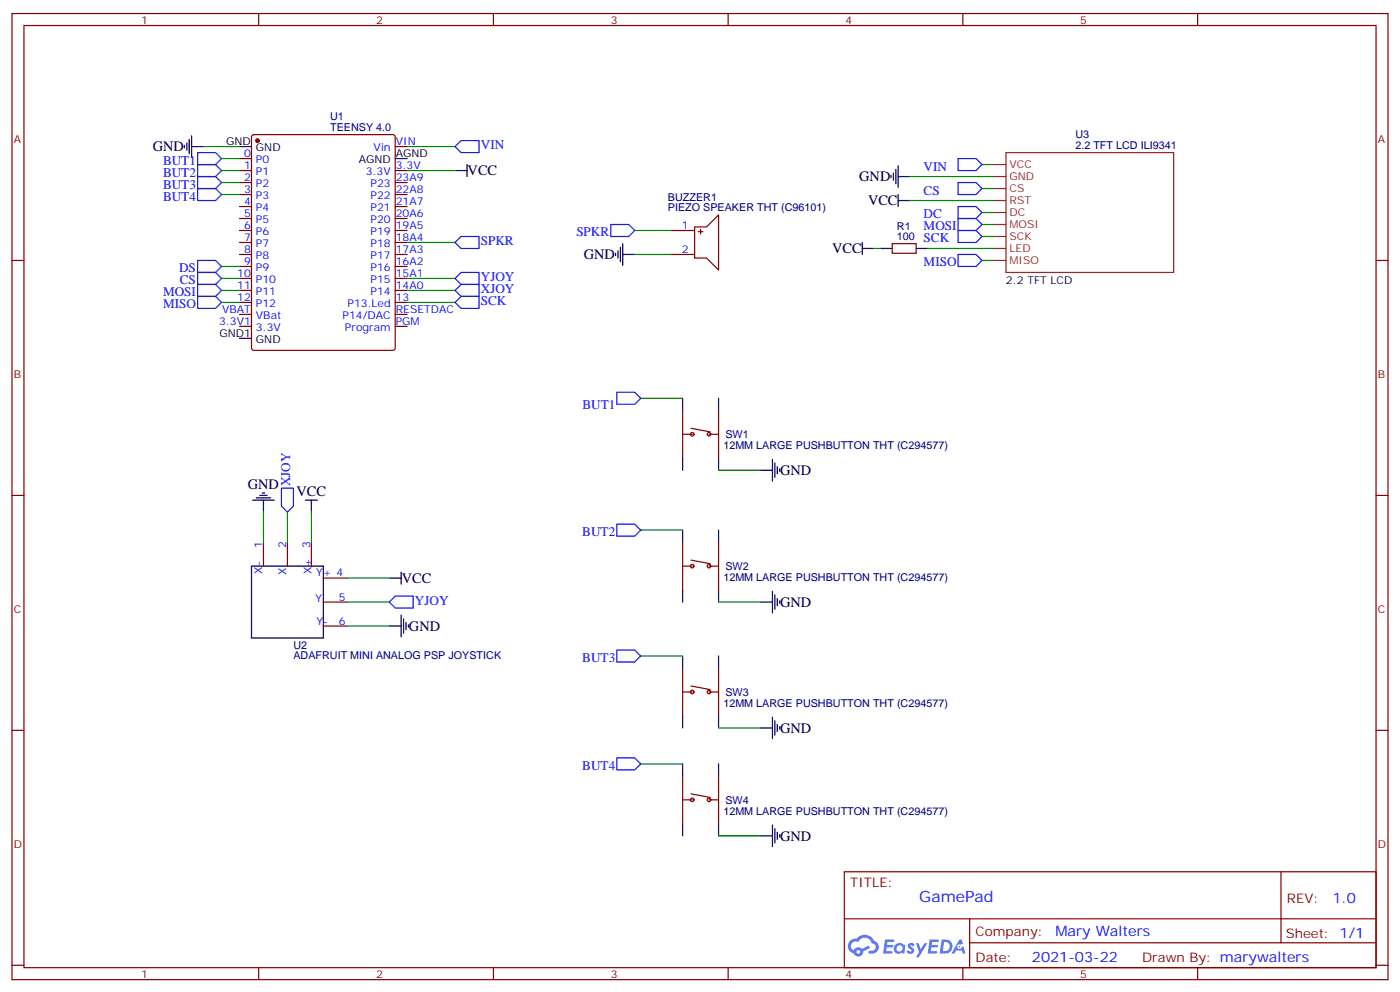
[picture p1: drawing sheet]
<svg xmlns="http://www.w3.org/2000/svg" width="412mm" height="292mm" viewBox="0 0 412 292" stroke-linecap="round" stroke-linejoin="round" font-family="sans-serif">
<g fill="none" stroke="#870000" stroke-width=".35">
<path d="M3.5 4h405.4v284.3h-405.4zM7.1 7.5h398.2v277.3h-398.2zM76.2 4v3.5M145.3 4v3.5M214.5 4v3.5M283.6 4v3.5M352.8 4v3.5M3.5 76.7h3.6M405.3 76.7h3.6M3.5 145.8h3.6M405.3 145.8h3.6M3.5 214.9h3.6"/>
<path d="M405.3 214.9h3.6M248.7 256.6h156.6v28.2h-156.6zM377.3 256.6v20.9M248.7 270.4h156.5M285.6 277.5h119.6M285.6 270.4v14.1M3.5 284.1h3.6M76.2 284.8v3.5M145.3 284.8v3.5M214.5 284.8v3.5M283.6 284.8v3.5M352.8 284.8v3.5"/>
<path d="M405.3 284.1h3.6"/>
</g>
<g fill="#5487ff">
<path d="M267.7 277.8a1.22 1.22 0 0 1 1.7 .2l-.4 .6a.47 .47 0 0 0-.3-.4 .47 .47 0 0 0-.5 .2l.1 .2a1.14 1.14 0 0 1 .8 1.8 1.14 1.14 0 0 1-1.9 0l-.2-.2 .5-.6 .7 .4a.29 .29 0 0 0 .3-.2 .29 .29 0 0 0-.2-.3 1.04 1.04 0 0 1-.6-1.7z"/>
<path d="M260.7 276.5h2.4l.3 .2-.2 .5h-1.8l-.1 .9h1.5l.3 .4-.3 .3h-1.6l-.2 1.1 1.7 .1 .2 .3-.2 .3-2.6 .1z"/>
<path d="M273.8 276.5h2.4l.3 .2-.1 .5h-1.8l-.2 .9h1.6l.3 .4-.4 .3h-1.6l-.1 1.1 1.7 .1 .2 .3-.2 .3-2.6 .1z"/>
<path d="M282.6 276.5h.7l.3 1.3-.6 .3a.69 .69 0 0 0-1 .3 .69 .69 0 0 0 .4 .9 .69 .69 0 0 0 .9-.6l.5-.3 .6 2.2h-.8l-.2-.8h-1.8l-.5 .8h-.8z"/>
<path d="M269.8 277.6h.8l.6 1.8 1.1-1.8h.9l-2.6 4.2h-.8l.9-1.6z"/>
<path d="M277.4 276.5l-.6 4.2h1.3a2.11 2.11 0 0 0 2.5-2.2 2.11 2.11 0 0 0-2.5-2zM278.1 277.2a1.39 1.39 0 0 1 1.7 1.5 1.39 1.39 0 0 1-1.8 1.2h-.3z"/>
<path d="M263.7 278.1a1.54 1.54 0 0 0-.1 2.2 1.54 1.54 0 0 0 2.2 .1l.6 .3 .3-2.3-.2-.3h-.4a1.49 1.49 0 0 0-2.4 0zM264 279.1a.94 .94 0 0 1 1.8 0 .94 .94 0 0 1-1.8 0z"/>
<path d="M250.4 276.9a2.18 2.18 0 0 0 1.1 3.7 1.44 1.44 0 0 0 1.6 .9 1.44 1.44 0 0 0 1.2-1.5l2-1-.5-.7-1.9 1a1.47 1.47 0 0 0-2.4 .4 1.39 1.39 0 0 1-.7-1.9 1.39 1.39 0 0 1 2-.5 2.12 2.12 0 0 1 2.2-1.3 2.12 2.12 0 0 1 1.9 1.7 1.14 1.14 0 0 1 1.1 1.4 1.14 1.14 0 0 1-1.7 .7 .43 .43 0 0 0-.5 .4 .43 .43 0 0 0 .4 .5 1.98 1.98 0 0 0 2.5-1.3 1.98 1.98 0 0 0-1.2-2.5 3.1 3.1 0 0 0-5.3-.7l-.9 .1zM252.3 280.2a.55 .55 0 0 1 1.1 0 .55 .55 0 0 1-1.1 0z"/>
<circle cx="282.6" cy="278.6" r=".26"/>
</g>
<g fill="none" stroke="#870000" stroke-width=".35">
<path d="M74.3 39.8l.5-.2h40.9l.7 .4v62.4l-.4 .7h-41.2l-.7-.4v-62.4zM70.6 46.7h3.5M70.6 50.2h3.5M70.6 53.7h3.5M70.6 57.3h3.5M116.4 50.2h3.5M116.4 53.7h3.5M116.4 57.3h3.5M116.4 43.1h3.5M70.6 60.8h3.5M70.6 64.3h3.5M70.6 67.8h3.5"/>
<path d="M70.6 71.4h3.5M70.6 74.9h3.5M70.6 78.4h3.5M116.4 60.8h3.5M116.4 64.3h3.5M116.4 67.8h3.5M116.4 71.4h3.5M116.4 74.9h3.5M116.4 78.4h3.5M197.6 67.8h7M197.6 74.9h7M204.6 66.8h3.5l3.6-3.5v16.2l-3.6-3.5h-3.5z"/>
<path d="M205.7 68.2h1.4M206.4 67.5v1.4M262.8 71.7h7.1v2.8h-7.1zM70.6 82h3.5M70.6 85.5h3.5M70.6 89h3.5M70.6 92.5h3.5M70.6 96.1h3.5M116.4 82h3.5M116.4 85.5h3.5M116.4 89h3.5M116.4 92.5h3.5"/>
<path d="M116.4 96.1h3.5M201.1 120.8v14.1M201.1 127.8h2.8M203.6 126l5.6 1.1M208.8 127.8h2.9M211.7 120.8v14.1M77.6 159.6v7M84.7 159.6v7M91.7 159.6v7M201.1 159.6v14.1M211.7 159.6v14.1M95.2 170.1h7.1"/>
<path d="M95.2 177.2h7.1M201.1 166.6h2.8M203.6 164.9l5.6 1M208.8 166.6h2.9M95.2 184.3h7.1M201.1 196.6v14.1M211.7 196.6v14.1M201.1 203.7h2.8M203.6 201.9l5.6 1.1M208.8 203.7h2.9M201.1 228.4v14.1M201.1 235.4h2.8"/>
<path d="M203.6 233.6l5.6 1.1M208.8 235.4h2.9M211.7 228.4v14.1"/>
<circle cx="203.9" cy="127.8" r=".53"/>
<circle cx="208.8" cy="127.8" r=".53"/>
<circle cx="203.9" cy="166.6" r=".53"/>
<circle cx="208.8" cy="166.6" r=".53"/>
<circle cx="203.9" cy="203.7" r=".53"/>
<circle cx="208.8" cy="203.7" r=".53"/>
<circle cx="203.9" cy="235.4" r=".53"/>
<circle cx="208.8" cy="235.4" r=".53"/>
</g>
<circle cx="75.8" cy="41.4" r=".53" fill="#870000" stroke="#870000" stroke-width=".35"/>
<g fill="none" stroke="#000" stroke-width=".35">
<path d="M56.4 40v6.3M54.3 42.8v.7M55 42.1v2.1M55.7 41v4.3M56.4 43.1h3.6M70.6 43.1h3.5M116.4 46.7h3.5M134.1 50.2h3.5M137.6 48.4v3.6M262.5 51.6v.7M263.2 50.9v2.1M263.9 49.8v4.3"/>
<path d="M264.6 52h3.5M264.6 48.8v6.3M264.6 57.3v3.5M264.6 59h3.5M181.3 74.5v.7M182 73.8v2.2M182.7 72.8v4.2M183.4 74.9h3.6M183.4 71.7v6.4M254 73.1h3.5M254 71.4v3.5M259.3 73.1h3.5"/>
<path d="M269.9 73.1h3.5M70.6 99.6h3.5M201.1 117.2v3.6M211.7 117.2v3.6M201.1 134.9v3.5M211.7 134.9v3.5M224 138.4h3.5M227.5 135.2v6.4M228.2 136.3v4.2M229 137.3v2.2M229.7 138v.7M74.4 147.2h6.4"/>
<path d="M75.5 146.5h4.2M76.6 145.8h2.1M77.3 145.1h.7M77.6 147.2v3.5M90 147.2h3.5M91.7 147.2v3.5M201.1 156v3.6M211.7 156v3.6M74.1 166.6h21.1v21.2h-21.1zM114.7 170.1h3.5M118.2 168.4v3.5M201.1 173.7v3.5"/>
<path d="M211.7 173.7v3.5M224 177.2h3.5M227.5 174v6.4M228.2 175.1v4.2M229 176.1v2.2M229.7 176.8v.8M114.7 184.3h3.5M118.2 181.1v6.3M118.9 182.1v4.3M119.6 183.2v2.1M120.3 183.9v.7M201.1 193.1v3.5"/>
<path d="M211.7 193.1v3.5M201.1 210.7v3.5M211.7 210.7v3.5M224 214.2h3.5M227.5 211.1v6.3M228.2 212.1v4.3M229 213.2v2.1M229.7 213.9v.7M201.1 224.8v3.6M211.7 224.8v3.6M201.1 242.5v3.5M211.7 242.5v3.5"/>
<path d="M224 246h3.5M227.5 242.8v6.4M228.2 243.9v4.2M229 244.9v2.2M229.7 245.6v.7"/>
</g>
<path d="M292.8 59h3.5M292.8 55.5h3.5M292.8 52h3.5M292.8 48.4h3.5M296.3 44.9h49.4v35.3h-49.4zM292.8 76.7h3.5M292.8 73.1h3.5M292.8 69.6h3.5M292.8 66.1h3.5M292.8 62.5h3.5" fill="none" stroke="#8c2424" stroke-width=".35"/>
<g fill="none" stroke="#008700" stroke-width=".35">
<path d="M60 43.1h10.6M65.3 50.2h5.3M65.3 46.7h5.3M65.3 53.7h5.3M65.3 57.3h5.3M119.9 50.2h14.2M119.9 43.1h14.2M268.1 52h24.7M268.1 59h24.7M289.3 48.4h3.5M289.3 55.5h3.5M65.3 78.4h5.3"/>
<path d="M119.9 71.4h14.2M187 67.8h10.6M187 74.9h10.6M257.5 73.1h1.8M273.4 73.1h19.4M289.3 62.5h3.5M289.3 66.1h3.5M289.3 69.6h3.5M289.3 76.7h3.5M65.3 82h5.3M65.3 85.5h5.3M65.3 89h5.3"/>
<path d="M119.9 82h14.2M119.9 85.5h14.2M119.9 89h14.2M188.7 117.2h12.4M211.7 138.4h12.3M77.6 150.7v8.9M84.7 150.7v8.9M91.7 150.7v8.9M188.7 156h12.4M102.3 170.1h12.4M102.3 177.2h12.4M211.7 177.2h12.3"/>
<path d="M102.3 184.3h12.4M188.7 193.1h12.4M211.7 214.2h12.3M188.7 224.8h12.4M211.7 246h12.3"/>
</g>
<g fill="none" stroke="#00f" stroke-width=".35">
<path d="M58.2 44.9h5.3l1.8 1.8-1.8 1.7h-5.3zM58.2 48.4h5.3l1.8 1.8-1.8 1.8h-5.3zM58.2 52h5.3l1.8 1.7-1.8 1.8h-5.3zM58.2 55.5h5.3l1.8 1.8-1.8 1.7h-5.3zM135.8 41.4h5.3v3.5h-5.3l-1.7-1.8zM282.2 46.7h5.3l1.8 1.7-1.8 1.8h-5.3zM282.2 53.7h5.3l1.8 1.8-1.8 1.8h-5.3zM58.2 76.7h5.3l1.8 1.7-1.8 1.8h-5.3zM134.1 71.4l1.7-1.8h5.3v3.5h-5.3zM179.9 66.1h5.3l1.8 1.7-1.8 1.8h-5.3zM282.2 74.9h5.3l1.8 1.8-1.8 1.7h-5.3zM282.2 67.8h5.3l1.8 1.8-1.8 1.8h-5.3z"/>
<path d="M282.2 64.3h5.3l1.8 1.8-1.8 1.7h-5.3zM282.2 60.8h5.3l1.8 1.7-1.8 1.8h-5.3zM58.2 87.2h5.3l1.8 1.8-1.8 1.8h-5.3zM58.2 83.7h5.3l1.8 1.8-1.8 1.7h-5.3zM58.2 80.2h5.3l1.8 1.8-1.8 1.7h-5.3zM134.1 89l1.7-1.8h5.3v3.6h-5.3zM134.1 85.5l1.7-1.8h5.3v3.5h-5.3zM134.1 82l1.7-1.8h5.3v3.5h-5.3zM181.7 115.5h5.3l1.7 1.7-1.7 1.8h-5.3zM82.9 143.7h3.5v5.3l-1.7 1.7-1.8-1.7zM181.7 154.3h5.3l1.7 1.7-1.7 1.8h-5.3zM114.7 177.2l1.7-1.8h5.3v3.6h-5.3z"/>
<path d="M181.7 191.3h5.3l1.7 1.8-1.7 1.7h-5.3zM181.7 223.1h5.3l1.7 1.7-1.7 1.8h-5.3z"/>
</g>
<text font-size="4.6" fill="#00f" x="270.8" y="265.6">GamePad</text>
<g font-size="4.2">
<text x="45" y="44.6">GND</text>
<text x="137.8" y="51.6">VCC</text>
<text x="253.1" y="53.4">GND</text>
<text x="255.7" y="60.4">VCC</text>
<text x="172" y="76.3">GND</text>
<text x="245.1" y="74.5">VCC</text>
<text x="73" y="144">GND</text>
<text x="229.8" y="139.8">GND</text>
<text x="87.4" y="146.1">VCC</text>
<text x="118.4" y="171.6">VCC</text>
<text x="229.8" y="178.6">GND</text>
<text x="120.5" y="185.7">GND</text>
<text x="229.8" y="215.7">GND</text>
<text x="229.8" y="247.4">GND</text>
</g>
<g font-size="4.2" fill="#00f">
<text x="392.5" y="265.8">1.0</text>
<text x="310.9" y="275.4">Mary Walters</text>
<text x="304" y="283.2">2021-03-22</text>
</g>
<g font-size="3.9" fill="#00f">
<text x="141.6" y="44">VIN</text>
<text x="48" y="48.4">BUT1</text>
<text x="48" y="52">BUT2</text>
<text x="272.1" y="50.2">VIN</text>
<text x="48" y="55.5">BUT3</text>
<text x="48" y="59">BUT4</text>
<text x="272.1" y="57.2">CS</text>
<text x="272.1" y="64.3">DC</text>
<text x="169.8" y="69.6">SPKR</text>
<text x="272.1" y="71.4">SCK</text>
<text x="272.1" y="67.8">MOSI</text>
<text x="141.6" y="72.2">SPKR</text>
<text x="52.8" y="80.2">DS</text>
<text x="53" y="83.7">CS</text>
<text x="141.6" y="82.8">YJOY</text>
<text x="272.1" y="78.4">MISO</text>
<text x="48" y="87.2">MOSI</text>
<text x="141.6" y="89.8">SCK</text>
<text x="141.6" y="86.3">XJOY</text>
<text x="48" y="90.8">MISO</text>
<text x="171.6" y="120.3">BUT1</text>
<text x="85.5" y="143.2" transform="rotate(-90 85.5 143.2)">XJOY</text>
<text x="171.5" y="157.8">BUT2</text>
<text x="122.2" y="178">YJOY</text>
<text x="171.5" y="194.8">BUT3</text>
<text x="171.5" y="226.6">BUT4</text>
</g>
<g font-size="3.9" fill="#800">
<text x="250.5" y="261.2">TITLE:</text>
<text x="379.1" y="265.8">REV:</text>
<text x="287.4" y="275.4">Company:</text>
<text x="378.7" y="276">Sheet: 1/1</text>
<text x="287.4" y="283">Date:</text>
<text x="336.4" y="283.1">Drawn By: marywalters</text>
</g>
<g font-size="3.2" fill="#800">
<text x="41.6" y="7">1</text>
<text x="110.8" y="7">2</text>
<text x="179.9" y="7">3</text>
<text x="249.1" y="7">4</text>
<text x="318.2" y="7">5</text>
<text x="4.1" y="42.1">A</text>
<text x="405.9" y="42.1">A</text>
<text x="4.1" y="111.2">B</text>
<text x="405.9" y="111.2">B</text>
<text x="4.1" y="180.4">C</text>
<text x="405.9" y="180.4">C</text>
<text x="4.1" y="249.5">D</text>
<text x="405.9" y="249.5">D</text>
<text x="41.6" y="287.8">1</text>
<text x="110.8" y="287.8">2</text>
<text x="179.9" y="287.8">3</text>
<text x="249.1" y="287.8">4</text>
<text x="318.2" y="287.8">5</text>
</g>
<g font-size="3.2" fill="#000080">
<text x="97.3" y="35.5">U1</text>
<text x="97.3" y="38.6">TEENSY 4.0</text>
<text x="316.8" y="40.8">U3</text>
<text x="316.8" y="43.9">2.2 TFT LCD ILI9341</text>
<text x="196.7" y="59.1">BUZZER1</text>
<text x="196.7" y="62.2">PIEZO SPEAKER THT (C96101)</text>
<text x="264.2" y="70.7">100</text>
<text x="264.2" y="67.6">R1</text>
<text x="213.7" y="129">SW1</text>
<text x="213.1" y="132.1">12MM LARGE PUSHBUTTON THT (C294577)</text>
<text x="213.7" y="167.9">SW2</text>
<text x="213.1" y="170.9">12MM LARGE PUSHBUTTON THT (C294577)</text>
<text x="86.4" y="190.9">U2</text>
<text x="86.4" y="194">ADAFRUIT MINI ANALOG PSP JOYSTICK</text>
<text x="213.1" y="208">12MM LARGE PUSHBUTTON THT (C294577)</text>
<text x="213.7" y="204.9">SW3</text>
<text x="213.1" y="239.7">12MM LARGE PUSHBUTTON THT (C294577)</text>
<text x="213.7" y="236.6">SW4</text>
</g>
<g font-size="3.2">
<text x="66.6" y="42.8">GND</text>
<text x="75.4" y="44.6">GND</text>
<text x="116.6" y="46.3">AGND</text>
<text x="105.7" y="48.1">AGND</text>
<text x="296.3" y="83.7">2.2 TFT LCD</text>
<text x="64.6" y="99.2">GND1</text>
<text x="75.4" y="101">GND</text>
</g>
<g font-size="3.2" fill="#00f">
<text x="71.9" y="46.3">0</text>
<text x="110.1" y="44.6">Vin</text>
<text x="116.6" y="42.8">VIN</text>
<text x="71.9" y="49.8">1</text>
<text x="71.9" y="53.4">2</text>
<text x="75.4" y="48.1">P0</text>
<text x="75.4" y="51.6">P1</text>
<text x="107.8" y="51.6">3.3V</text>
<text x="116.6" y="53.4">23A9</text>
<text x="116.6" y="49.8">3.3V</text>
<text x="71.9" y="56.9">3</text>
<text x="75.4" y="55.1">P2</text>
<text x="75.4" y="58.7">P3</text>
<text x="109.2" y="58.7">P22</text>
<text x="109.2" y="55.1">P23</text>
<text x="116.6" y="56.9">22A8</text>
<text x="71.9" y="60.4">4</text>
<text x="71.9" y="64">5</text>
<text x="75.4" y="62.2">P4</text>
<text x="75.4" y="65.7">P5</text>
<text x="109.2" y="65.7">P20</text>
<text x="109.2" y="62.2">P21</text>
<text x="116.6" y="64">20A6</text>
<text x="116.6" y="60.4">21A7</text>
<text x="71.9" y="67.5">6</text>
<text x="71.9" y="71">7</text>
<text x="75.4" y="69.3">P6</text>
<text x="109.2" y="69.3">P19</text>
<text x="116.6" y="71">18A4</text>
<text x="116.6" y="67.5">19A5</text>
<text x="200.8" y="67.5">1</text>
<text x="71.9" y="74.5">8</text>
<text x="75.4" y="72.8">P7</text>
<text x="75.4" y="76.3">P8</text>
<text x="109.2" y="76.3">P17</text>
<text x="109.2" y="72.8">P18</text>
<text x="116.6" y="74.5">17A3</text>
<text x="200.8" y="74.5">2</text>
<text x="69.9" y="81.6">10</text>
<text x="71.9" y="78.1">9</text>
<text x="75.4" y="79.8">P9</text>
<text x="75.4" y="83.4">P10</text>
<text x="109.2" y="83.4">P15</text>
<text x="109.2" y="79.8">P16</text>
<text x="116.6" y="81.6">15A1</text>
<text x="116.6" y="78.1">16A2</text>
<text x="69.9" y="85.1">11</text>
<text x="69.9" y="88.7">12</text>
<text x="75.4" y="86.9">P11</text>
<text x="109.2" y="86.9">P14</text>
<text x="116.6" y="88.7">13</text>
<text x="116.6" y="85.1">14A0</text>
<text x="64.5" y="95.7">3.3V1</text>
<text x="65.4" y="92.2">VBAT</text>
<text x="75.4" y="90.4">P12</text>
<text x="75.4" y="93.9">VBat</text>
<text x="100.9" y="93.9">P14/DAC</text>
<text x="102.4" y="90.4">P13.Led</text>
<text x="116.6" y="95.7">PGM</text>
<text x="116.6" y="92.2">RESETDAC</text>
<text x="75.4" y="97.5">3.3V</text>
<text x="101.6" y="97.5">Program</text>
<text x="77.3" y="161.3" transform="rotate(-90 77.3 161.3)">1</text>
<text x="84.3" y="161.3" transform="rotate(-90 84.3 161.3)">2</text>
<text x="91.4" y="161.3" transform="rotate(-90 91.4 161.3)">3</text>
<text x="77.3" y="168.8" transform="rotate(-90 77.3 168.8)">X-</text>
<text x="84.3" y="169.1" transform="rotate(-90 84.3 169.1)">X</text>
<text x="91.7" y="168.9" transform="rotate(-90 91.7 168.9)">X+</text>
<text x="93.2" y="169.4">Y+ 4</text>
<text x="92.9" y="177.2">Y</text>
<text x="99.8" y="176.8">5</text>
<text x="93.3" y="183.9">Y-</text>
<text x="99.8" y="183.9">6</text>
</g>
<g font-size="3.2" fill="#8d2323">
<text x="297.4" y="53">GND</text>
<text x="297.4" y="49.5">VCC</text>
<text x="297.4" y="56.6">CS</text>
<text x="297.4" y="63.6">DC</text>
<text x="297.4" y="60.1">RST</text>
<text x="297.4" y="70.7">SCK</text>
<text x="297.4" y="67.1">MOSI</text>
<text x="297.4" y="77.7">MISO</text>
<text x="297.4" y="74.2">LED</text>
</g>
</svg>
